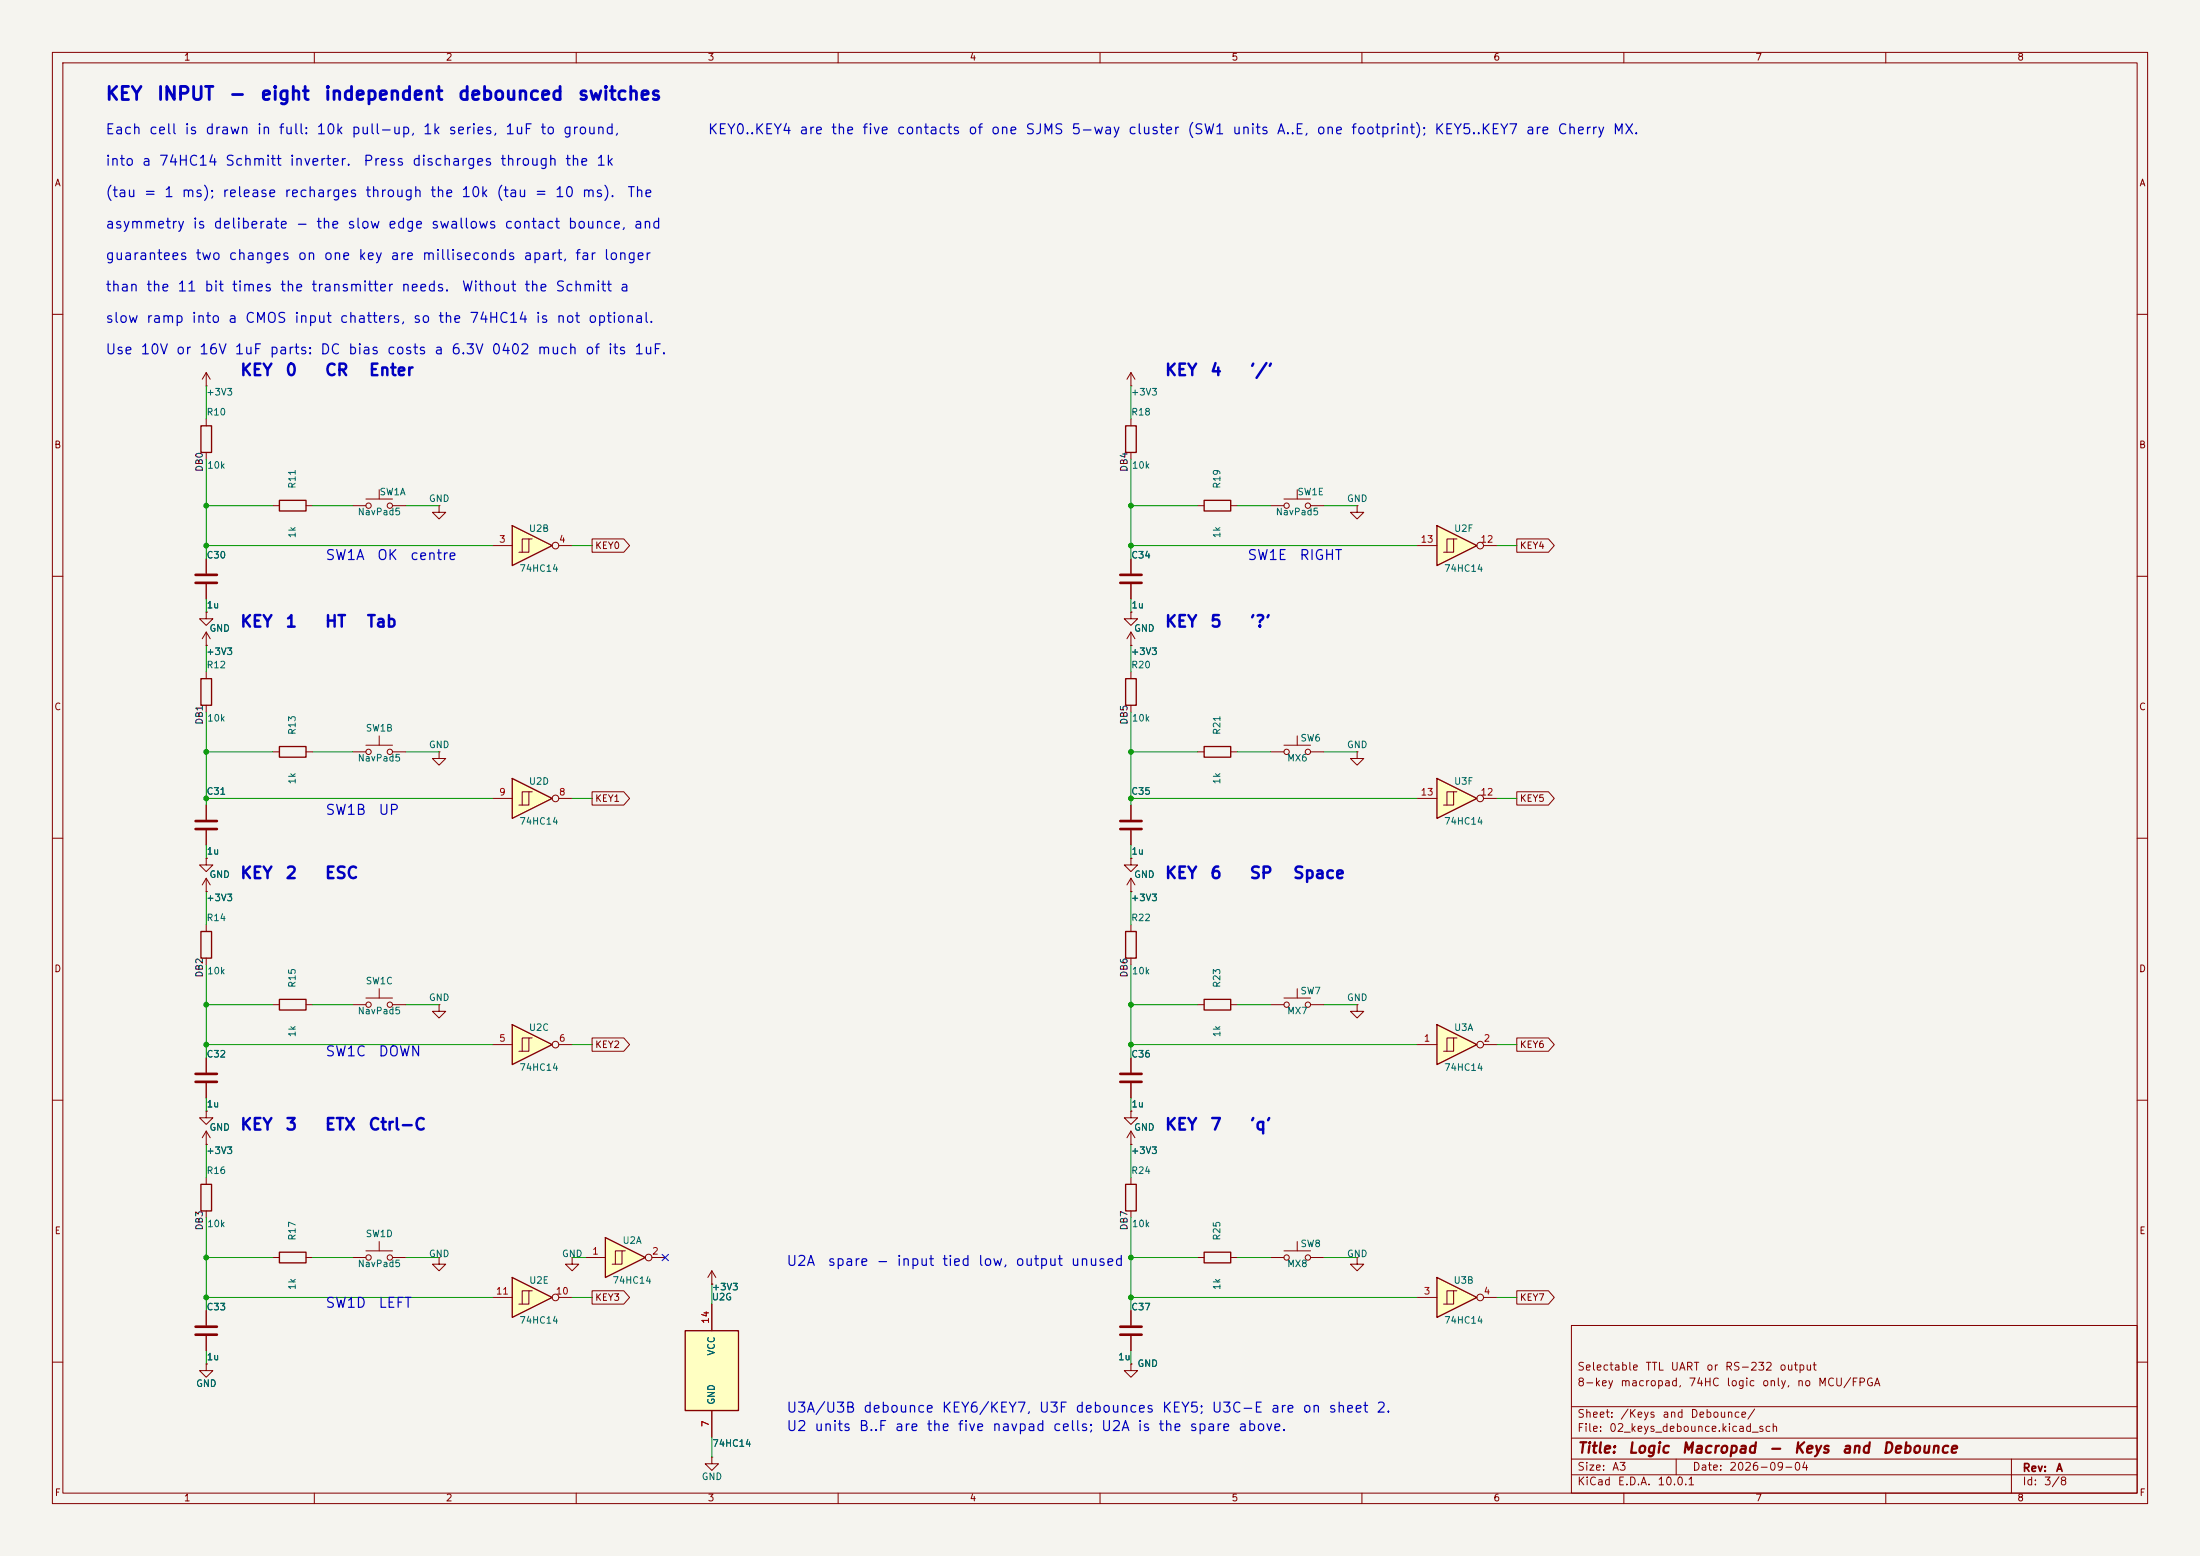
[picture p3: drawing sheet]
<svg xmlns="http://www.w3.org/2000/svg" width="420mm" height="297mm" viewBox="0 0 420 297" stroke-linecap="round" stroke-linejoin="round" font-family="sans-serif">
<path d="M0 0h420v297h-420z" fill="#f5f4ef" stroke="#f5f4ef" stroke-width=".19"/>
<g fill="none" stroke="#840000" stroke-width=".19">
<path d="M10 10h400v277h-400zM12 12h396v273h-396zM60 10v2M110 10v2M160 10v2M210 10v2M260 10v2M310 10v2M360 10v2M10 60h2M408 60h2M10 110h2"/>
<path d="M408 110h2M39.4 128.3v1.2M39.4 134.6v1.3M10 160h2M408 160h2M39.4 176.5v1.3M39.4 182.9v1.3M228.6 191.8h1.3M234.9 191.8h1.3M10 210h2M408 210h2M300 253h108v32h-108z"/>
<path d="M10 260h2M135.9 278.1v1.3h1.3l-1.3 1.3-1.3-1.3h1.3M135.9 278.1h.1M300 278.5h108M300 274.5h108M300 268.5h108M320 278.5v3M384 278.5v6.5M408 260h2M60 285v2M110 285v2M160 285v2"/>
<path d="M210 285v2M260 285v2M300 281.5h108M310 285v2M360 285v2"/>
</g>
<path d="M38.4 129.5h2v5.1h-2zM38.4 177.8h2v5.1h-2zM229.9 190.8h5v2h-5z" fill="none" stroke="#840000" stroke-width=".25"/>
<path d="M130.8 254h10.2v15.2h-10.2z" fill="#ffffc2"/>
<path d="M53.3 142.5h5.1v2h-5.1zM130.8 254h10.2v15.2h-10.2z" fill="none" stroke="#840000" stroke-width=".25"/>
<g fill="none" stroke="#840000" stroke-width=".19">
<path d="M52.1 143.5h1.2M58.4 143.5h1.3M67.3 143.5h2.5M69.8 142.2h5.1M72.4 140.5v1.7M74.9 143.5h2.6M135.9 248.9v5.1M135.9 269.2v5.1"/>
<circle cx="70.4" cy="143.5" r=".51"/>
<circle cx="74.4" cy="143.5" r=".51"/>
</g>
<path d="M97.8 195.6l7.6 3.8-7.6 3.8z" fill="#ffffc2"/>
<path d="M53.3 190.8h5.1v2h-5.1zM97.8 195.6l7.6 3.8-7.6 3.8z" fill="none" stroke="#840000" stroke-width=".25"/>
<g fill="none" stroke="#840000" stroke-width=".19">
<path d="M242.6 143.5h2.5M245.1 142.2h5.1M247.6 140.5v1.7M250.2 143.5h2.5M215.9 163.8v1.3h1.3l-1.3 1.3-1.3-1.3h1.3M215.9 163.8h.1M52.1 191.8h1.2M58.4 191.8h1.3M67.3 191.8h2.5M69.8 190.5h5.1M72.4 188.7v1.8M74.9 191.8h2.6"/>
<path d="M83.8 191.8v1.2h1.3l-1.3 1.3-1.3-1.3h1.3M83.8 191.8h.1M94 199.4h3.8M101 198.1h-1.3v2.6M101.6 198.1h-.6v2.6h-1.9M106.7 199.4h2.5M135.9 245.1h.1M135.9 242.6l-.8 1.2M135.9 242.6l.8 1.2M135.9 242.6v2.5"/>
<circle cx="245.6" cy="143.5" r=".51"/>
<circle cx="249.7" cy="143.5" r=".51"/>
<circle cx="70.4" cy="191.8" r=".51"/>
<circle cx="74.4" cy="191.8" r=".51"/>
<circle cx="106" cy="199.4" r=".63"/>
</g>
<path d="M274.3 100.3l7.6 3.8-7.6 3.9z" fill="#ffffc2"/>
<path d="M53.3 95.5h5.1v2h-5.1zM274.3 100.3l7.6 3.8-7.6 3.9z" fill="none" stroke="#840000" stroke-width=".25"/>
<g fill="none" stroke="#840000" stroke-width=".19">
<path d="M52.1 96.5h1.2M58.4 96.5h1.3M67.3 96.5h2.5M69.8 95.3h5.1M72.4 93.5v1.8M74.9 96.5h2.6M83.8 96.5v1.3h1.3l-1.3 1.3-1.3-1.3h1.3M83.8 96.5h.1M270.5 104.1h3.8M277.5 102.9h-1.3v2.5M278.1 102.9h-.6v2.5h-1.9M283.2 104.1h2.5"/>
<path d="M245.1 238.8h5.1M247.6 237v1.8M242.6 240h2.5M250.2 240h2.5"/>
<circle cx="70.4" cy="96.5" r=".51"/>
<circle cx="74.4" cy="96.5" r=".51"/>
<circle cx="282.6" cy="104.1" r=".63"/>
<circle cx="245.6" cy="240" r=".51"/>
<circle cx="249.7" cy="240" r=".51"/>
</g>
<path d="M97.8 100.3l7.6 3.8-7.6 3.9z" fill="#ffffc2"/>
<path d="M38.4 81.3h2v5.1h-2zM214.9 81.3h2v5.1h-2zM97.8 100.3l7.6 3.8-7.6 3.9zM214.9 129.5h2v5.1h-2zM229.9 142.5h5v2h-5zM214.9 226.1h2v5h-2zM229.9 239h5v2h-5z" fill="none" stroke="#840000" stroke-width=".25"/>
<g fill="none" stroke="#840000" stroke-width=".19">
<path d="M39.4 73.7h.1M39.4 71.1v2.6M39.4 71.1l-.8 1.3M39.4 71.1l.7 1.3M215.9 73.7h.1M215.9 71.1v2.6M215.9 71.1l-.8 1.3M215.9 71.1l.8 1.3M39.4 80v1.3M39.4 86.4v1.2M215.9 80v1.3M215.9 86.4v1.2"/>
<path d="M39.4 116.8v1.3h1.2l-1.2 1.3-1.3-1.3h1.3M39.4 116.8h.1M39.4 106.7v2.8M39.4 111.5v2.8M94 104.1h3.8M101 102.9h-1.3v2.5M101.6 102.9h-.6v2.5h-1.9M106.7 104.1h2.5M39.4 123.2h.1M39.4 120.7v2.5M39.4 120.7l-.8 1.2M39.4 120.7l.7 1.2"/>
<path d="M215.9 128.3v1.2M215.9 134.6v1.3M39.4 153.7v2.8M39.4 158.5v2.8M215.9 153.7v2.8M215.9 158.5v2.8M228.6 143.5h1.3M234.9 143.5h1.3M259.1 143.5v1.3h1.2l-1.2 1.3-1.3-1.3h1.3M259.1 143.5h.1M39.4 170.2h.1M39.4 163.8v1.3h1.2l-1.2 1.3-1.3-1.3h1.3"/>
<path d="M39.4 163.8h.1M39.4 167.6v2.6M39.4 167.6l-.8 1.3M39.4 167.6l.7 1.3M215.9 170.2h.1M215.9 167.6v2.6M215.9 167.6l-.8 1.3M215.9 167.6l.8 1.3M242.6 191.8h2.5M245.1 190.5h5.1M247.6 188.7v1.8M250.2 191.8h2.5"/>
<path d="M259.1 191.8v1.2h1.2l-1.2 1.3-1.3-1.3h1.3M259.1 191.8h.1M215.9 218.4h.1M215.9 215.9l-.8 1.3M215.9 215.9l.8 1.3M215.9 201.9v2.8M215.9 206.8v2.8M215.9 215.9v2.5M215.9 224.8v1.3M215.9 231.1v1.3M215.9 250.2v2.8M215.9 255v2.8"/>
<path d="M228.6 240h1.3M234.9 240h1.3M215.9 260.3v1.3h1.3l-1.3 1.3-1.3-1.3h1.3M215.9 260.3h.1"/>
<circle cx="106" cy="104.1" r=".63"/>
<circle cx="245.6" cy="191.8" r=".51"/>
<circle cx="249.7" cy="191.8" r=".51"/>
</g>
<path d="M37.3 109.7h4.1M37.3 111.3h4.1M37.3 156.7h4.1M37.3 158.2h4.1M213.9 156.7h4M213.9 158.2h4M213.9 205h4M213.9 206.5h4M213.9 253.2h4M213.9 254.8h4" fill="none" stroke="#840000" stroke-width=".51"/>
<path d="M274.3 195.6l7.6 3.8-7.6 3.8z" fill="#ffffc2"/>
<path d="M214.9 177.8h2v5.1h-2zM274.3 195.6l7.6 3.8-7.6 3.8z" fill="none" stroke="#840000" stroke-width=".25"/>
<g fill="none" stroke="#840000" stroke-width=".19">
<path d="M215.9 116.8v1.3h1.3l-1.3 1.3-1.3-1.3h1.3M215.9 116.8h.1M215.9 106.7v2.8M215.9 111.5v2.8M215.9 123.2h.1M215.9 120.7v2.5M215.9 120.7l-.8 1.2M215.9 120.7l.8 1.2M215.9 176.5v1.3M215.9 182.9v1.3M270.5 199.4h3.8M277.5 198.1h-1.3v2.6"/>
<path d="M278.1 198.1h-.6v2.6h-1.9M283.2 199.4h2.5M215.9 212.1v1.3h1.3l-1.3 1.2-1.3-1.2h1.3M215.9 212.1h.1"/>
<circle cx="282.6" cy="199.4" r=".63"/>
</g>
<path d="M213.9 109.7h4M213.9 111.3h4" fill="none" stroke="#840000" stroke-width=".51"/>
<path d="M274.3 243.8l7.6 3.8-7.6 3.9z" fill="#ffffc2"/>
<path d="M274.3 243.8l7.6 3.8-7.6 3.9z" fill="none" stroke="#840000" stroke-width=".25"/>
<g fill="none" stroke="#840000" stroke-width=".19">
<path d="M259.1 240v1.3h1.2l-1.2 1.3-1.3-1.3h1.3M259.1 240h.1M270.5 247.6h3.8M277.5 246.4h-1.3v2.5M278.1 246.4h-.6v2.5h-1.9M283.2 247.6h2.5"/>
<circle cx="282.6" cy="247.6" r=".63"/>
</g>
<path d="M274.3 148.6l7.6 3.8-7.6 3.8z" fill="#ffffc2"/>
<path d="M229.9 95.5h5v2h-5zM274.3 148.6l7.6 3.8-7.6 3.8z" fill="none" stroke="#840000" stroke-width=".25"/>
<g fill="none" stroke="#840000" stroke-width=".19">
<path d="M228.6 96.5h1.3M234.9 96.5h1.3M242.6 96.5h2.5M245.1 95.3h5.1M247.6 93.5v1.8M250.2 96.5h2.5M259.1 96.5v1.3h1.2l-1.2 1.3-1.3-1.3h1.3M259.1 96.5h.1M83.8 143.5v1.3h1.3l-1.3 1.3-1.3-1.3h1.3M83.8 143.5h.1M270.5 152.4h3.8M277.5 151.1h-1.3v2.6"/>
<path d="M278.1 151.1h-.6v2.6h-1.9M283.2 152.4h2.5"/>
<circle cx="245.6" cy="96.5" r=".51"/>
<circle cx="249.7" cy="96.5" r=".51"/>
<circle cx="282.6" cy="152.4" r=".63"/>
</g>
<path d="M97.8 148.6l7.6 3.8-7.6 3.8z" fill="#ffffc2"/>
<path d="M97.8 148.6l7.6 3.8-7.6 3.8z" fill="none" stroke="#840000" stroke-width=".25"/>
<g fill="none" stroke="#840000" stroke-width=".19">
<path d="M94 152.4h3.8M101 151.1h-1.3v2.6M101.6 151.1h-.6v2.6h-1.9M106.7 152.4h2.5M39.4 212.1v1.3h1.2l-1.2 1.2-1.3-1.2h1.3M39.4 212.1h.1M39.4 218.4h.1M39.4 215.9l-.8 1.3M39.4 215.9l.7 1.3M39.4 201.9v2.8M39.4 206.8v2.8M39.4 215.9v2.5"/>
<circle cx="106" cy="152.4" r=".63"/>
</g>
<path d="M37.3 205h4.1M37.3 206.5h4.1" fill="none" stroke="#840000" stroke-width=".51"/>
<path d="M97.8 243.8l7.6 3.8-7.6 3.9z" fill="#ffffc2"/>
<path d="M53.3 239h5.1v2h-5.1zM97.8 243.8l7.6 3.8-7.6 3.9z" fill="none" stroke="#840000" stroke-width=".25"/>
<g fill="none" stroke="#840000" stroke-width=".19">
<path d="M69.8 238.8h5.1M72.4 237v1.8M52.1 240h1.2M58.4 240h1.3M67.3 240h2.5M74.9 240h2.6M83.8 240v1.3h1.3l-1.3 1.3-1.3-1.3h1.3M83.8 240h.1M94 247.6h3.8M101 246.4h-1.3v2.5M101.6 246.4h-.6v2.5h-1.9M106.7 247.6h2.5"/>
<path d="M109.2 240v1.3h1.3l-1.3 1.3-1.3-1.3h1.3M109.2 240h.1"/>
<circle cx="70.4" cy="240" r=".51"/>
<circle cx="74.4" cy="240" r=".51"/>
<circle cx="106" cy="247.6" r=".63"/>
</g>
<path d="M115.6 236.2l7.6 3.8-7.6 3.8z" fill="#ffffc2"/>
<path d="M38.4 226.1h2v5h-2zM115.6 236.2l7.6 3.8-7.6 3.8z" fill="none" stroke="#840000" stroke-width=".25"/>
<g fill="none" stroke="#840000" stroke-width=".19">
<path d="M39.4 116.8h.1M39.4 106.7v2.8M39.4 111.5v2.8M113 102.9h6.1l1.1 1.2-1.1 1.3h-6.1zM215.9 116.8h.1M215.9 106.7v2.8M215.9 111.5v2.8M289.6 102.9h6l1.1 1.2-1.1 1.3h-6zM39.4 123.2h.1M215.9 123.2h.1M39.4 153.7v2.8M39.4 158.5v2.8"/>
<path d="M113 151.1h6.1l1.1 1.3-1.1 1.3h-6.1zM215.9 153.7v2.8M215.9 158.5v2.8M289.6 151.1h6l1.1 1.3-1.1 1.3h-6zM39.4 163.8h.1M39.4 170.2h.1M215.9 170.2h.1M215.9 163.8h.1M113 198.1h6.1l1.1 1.3-1.1 1.3h-6.1zM289.6 198.1h6l1.1 1.3-1.1 1.3h-6zM39.4 212.1h.1M39.4 218.4h.1"/>
<path d="M39.4 201.9v2.8M39.4 206.8v2.8M215.9 212.1h.1M215.9 218.4h.1M215.9 201.9v2.8M215.9 206.8v2.8M39.4 224.8v1.3M39.4 231.1v1.3M118.7 238.8h-1.2v2.5M119.4 238.8h-.7v2.5h-1.9M39.4 250.2v2.8M39.4 255v2.8"/>
<path d="M111.8 240h3.8M113 246.4h6.1l1.1 1.2-1.1 1.3h-6.1zM124.5 240h2.5M135.9 245.1h.1M135.9 248.9v5.1M215.9 250.2v2.8M215.9 255v2.8M289.6 246.4h6l1.1 1.2-1.1 1.3h-6zM39.4 260.3v1.3h1.2l-1.2 1.3-1.3-1.3h1.3M39.4 260.3h.1M135.9 269.2v5.1M215.9 260.3h.1"/>
<circle cx="123.8" cy="240" r=".63"/>
</g>
<path d="M37.3 253.2h4.1M37.3 254.8h4.1" fill="none" stroke="#840000" stroke-width=".51"/>
<g fill="none" stroke="#009600" stroke-width=".19">
<path d="M39.4 73.7v6.3M215.9 73.7v6.3M39.4 87.6v19.1M39.4 96.5h12.7M59.7 96.5h7.6M77.5 96.5h6.3M215.9 87.6v19.1M215.9 96.5h12.7M236.2 96.5h6.4M252.7 96.5h6.4M39.4 114.3v2.5M39.4 104.1h54.6"/>
<path d="M109.2 104.1h3.8M215.9 114.3v2.5M215.9 104.1h54.6M285.7 104.1h3.9M39.4 123.2v5.1M39.4 135.9v17.8M215.9 123.2v5.1M215.9 135.9v17.8M39.4 152.4h54.6M39.4 143.5h12.7M59.7 143.5h7.6M77.5 143.5h6.3"/>
<path d="M109.2 152.4h3.8M215.9 152.4h54.6M215.9 143.5h12.7M236.2 143.5h6.4M252.7 143.5h6.4M285.7 152.4h3.9M39.4 161.3v2.5M39.4 170.2v6.3M215.9 161.3v2.5M215.9 170.2v6.3M39.4 191.8h12.7M39.4 184.2v17.7"/>
<path d="M39.4 199.4h54.6M59.7 191.8h7.6M77.5 191.8h6.3M109.2 199.4h3.8M215.9 184.2v17.7M215.9 191.8h12.7M215.9 199.4h54.6M236.2 191.8h6.4M252.7 191.8h6.4M285.7 199.4h3.9M39.4 209.6v2.5M39.4 218.4v6.4"/>
<path d="M215.9 209.6v2.5M215.9 218.4v6.4M39.4 232.4v17.8M215.9 232.4v17.8M39.4 257.8v2.5M39.4 240h12.7M39.4 247.6h54.6M59.7 240h7.6M77.5 240h6.3M109.2 240h2.6M109.2 247.6h3.8M135.9 245.1v3.8"/>
<path d="M215.9 257.8v2.5M215.9 240h12.7M215.9 247.6h54.6M236.2 240h6.4M252.7 240h6.4M285.7 247.6h3.9M135.9 274.3v3.8"/>
</g>
<path d="M126.4 239.4l1.2 1.2M127.6 239.4l-1.2 1.2" fill="none" stroke="#000084" stroke-width=".19"/>
<g fill="#009600" stroke="#009600" stroke-width=".19">
<circle cx="39.4" cy="104.1" r=".46"/>
<circle cx="39.4" cy="96.5" r=".46"/>
<circle cx="215.9" cy="96.5" r=".46"/>
<circle cx="215.9" cy="152.4" r=".46"/>
<circle cx="215.9" cy="104.1" r=".46"/>
<circle cx="215.9" cy="143.5" r=".46"/>
<circle cx="39.4" cy="152.4" r=".46"/>
<circle cx="39.4" cy="191.8" r=".46"/>
<circle cx="39.4" cy="143.5" r=".46"/>
<circle cx="39.4" cy="199.4" r=".46"/>
<circle cx="39.4" cy="240" r=".46"/>
<circle cx="39.4" cy="247.6" r=".46"/>
<circle cx="215.9" cy="240" r=".46"/>
<circle cx="215.9" cy="247.6" r=".46"/>
<circle cx="215.9" cy="191.8" r=".46"/>
<circle cx="215.9" cy="199.4" r=".46"/>
</g>
<g font-size="2.5" fill="#0000c2">
<text x="20" y="19.8">KEY</text>
<text x="29.8" y="19.8">INPUT</text>
<text x="43.5" y="19.8">-</text>
<text x="49.5" y="19.8">eight</text>
<text x="61.7" y="19.8">independent</text>
<text x="87.3" y="19.8">debounced</text>
<text x="110.2" y="19.8">switches</text>
</g>
<g font-size="2.2" fill="#0000c2">
<text x="45.7" y="72.3">KEY</text>
<text x="54.4" y="72.3">0</text>
<text x="61.9" y="72.3">CR</text>
<text x="70.3" y="72.3">Enter</text>
<text x="222.2" y="72.3">KEY</text>
<text x="230.9" y="72.3">4</text>
<text x="238.4" y="72.3">'/'</text>
<text x="45.7" y="120.3">KEY</text>
<text x="54.4" y="120.3">1</text>
<text x="61.9" y="120.3">HT</text>
<text x="69.8" y="120.3">Tab</text>
<text x="222.2" y="120.3">KEY</text>
<text x="230.9" y="120.3">5</text>
<text x="238.4" y="120.3">'?'</text>
<text x="45.7" y="168.3">KEY</text>
<text x="54.4" y="168.3">2</text>
<text x="61.9" y="168.3">ESC</text>
<text x="222.2" y="168.3">KEY</text>
<text x="230.9" y="168.3">6</text>
<text x="238.4" y="168.3">SP</text>
<text x="246.7" y="168.3">Space</text>
<text x="45.7" y="216.3">KEY</text>
<text x="54.4" y="216.3">3</text>
<text x="61.9" y="216.3">ETX</text>
<text x="70.2" y="216.3">Ctrl-C</text>
<text x="222.2" y="216.3">KEY</text>
<text x="230.9" y="216.3">7</text>
<text x="238.4" y="216.3">'q'</text>
</g>
<g font-size="2" fill="#840000">
<text x="301" y="277.9">Title:</text>
<text x="310.6" y="277.9">Logic</text>
<text x="320.9" y="277.9">Macropad</text>
<text x="337.5" y="277.9">-</text>
<text x="342.3" y="277.9">Keys</text>
<text x="351.5" y="277.9">and</text>
<text x="359.2" y="277.9">Debounce</text>
</g>
<g font-size="1.9" fill="#0000c2">
<text x="20" y="26.1">Each cell is drawn in full: 10k pull-up, 1k series, 1uF to ground,</text>
<text x="135" y="26.1">KEY0..KEY4 are the five contacts of one SJMS 5-way cluster (SW1 units A..E, one footprint); KEY5..KEY7 are Cherry MX.</text>
<text x="20" y="32.1">into a 74HC14 Schmitt inverter.</text>
<text x="69.2" y="32.1">Press discharges through the 1k</text>
<text x="20" y="38.1">(tau = 1 ms); release recharges through the 10k (tau = 10 ms).</text>
<text x="119.6" y="38.1">The</text>
<text x="20" y="44.1">asymmetry is deliberate - the slow edge swallows contact bounce, and</text>
<text x="20" y="50.1">guarantees two changes on one key are milliseconds apart, far longer</text>
<text x="20" y="56.1">than the 11 bit times the transmitter needs.</text>
<text x="88" y="56.1">Without the Schmitt a</text>
<text x="20" y="62.1">slow ramp into a CMOS input chatters, so the 74HC14 is not optional.</text>
<text x="20" y="68.1">Use 10V or 16V 1uF parts: DC bias costs a 6.3V 0402 much of its 1uF.</text>
<text x="62" y="107.4">SW1A</text>
<text x="71.8" y="107.4">OK</text>
<text x="78.2" y="107.4">centre</text>
<text x="238" y="107.4">SW1E</text>
<text x="247.9" y="107.4">RIGHT</text>
<text x="62" y="156">SW1B</text>
<text x="72.1" y="156">UP</text>
<text x="62" y="202.1">SW1C</text>
<text x="72.1" y="202.1">DOWN</text>
<text x="150" y="242.1">U2A</text>
<text x="157.9" y="242.1">spare - input tied low, output unused</text>
<text x="62" y="250.1">SW1D</text>
<text x="72.1" y="250.1">LEFT</text>
<text x="150" y="270.1">U3A/U3B debounce KEY6/KEY7, U3F debounces KEY5; U3C-E are on sheet 2.</text>
<text x="150" y="273.6">U2 units B..F are the five navpad cells; U2A is the spare above.</text>
</g>
<g font-size="1.5" fill="#840000">
<text x="301" y="262">Selectable</text>
<text x="314" y="262">TTL</text>
<text x="318.8" y="262">UART</text>
<text x="325.6" y="262">or</text>
<text x="329.2" y="262">RS-232</text>
<text x="339.6" y="262">output</text>
<text x="301" y="265">8-key</text>
<text x="309.2" y="265">macropad,</text>
<text x="322.2" y="265">74HC</text>
<text x="329.5" y="265">logic</text>
<text x="336.3" y="265">only,</text>
<text x="342.9" y="265">no</text>
<text x="346.9" y="265">MCU/FPGA</text>
<text x="301" y="273.7">File:</text>
<text x="301" y="271">Sheet:</text>
<text x="307.1" y="273.7">02_keys_debounce.kicad_sch</text>
<text x="309.2" y="271">/Keys</text>
<text x="317.2" y="271">and</text>
<text x="322.6" y="271">Debounce/</text>
<text x="301" y="281.1">Size:</text>
<text x="307.6" y="281.1">A3</text>
<text x="323" y="281.1">Date:</text>
<text x="330" y="281.1">2026-09-04</text>
<text x="386" y="281.3">Rev:</text>
<text x="392.4" y="281.3">A</text>
<text x="301" y="283.9">KiCad</text>
<text x="308.7" y="283.9">E.D.A.</text>
<text x="316.3" y="283.9">10.0.1</text>
<text x="386" y="283.9">Id:</text>
<text x="390.1" y="283.9">3/8</text>
</g>
<g font-size="1.3" fill="#840000">
<text x="35" y="11.9">1</text>
<text x="85" y="11.9">2</text>
<text x="135" y="11.9">3</text>
<text x="185" y="11.9">4</text>
<text x="235" y="11.9">5</text>
<text x="285" y="11.9">6</text>
<text x="335" y="11.9">7</text>
<text x="385" y="11.9">8</text>
<text x="10.3" y="35.9">A</text>
<text x="408.3" y="35.9">A</text>
<text x="10.3" y="85.9">B</text>
<text x="408.2" y="85.9">B</text>
<text x="113.5" y="105.1">KEY0</text>
<text x="290" y="105.1">KEY4</text>
<text x="10.3" y="135.9">C</text>
<text x="408.2" y="135.9">C</text>
<text x="113.5" y="153.4">KEY1</text>
<text x="290" y="153.4">KEY5</text>
<text x="10.3" y="185.9">D</text>
<text x="408.2" y="185.9">D</text>
<text x="113.5" y="200.3">KEY2</text>
<text x="290" y="200.3">KEY6</text>
<text x="10.3" y="235.9">E</text>
<text x="408.3" y="235.9">E</text>
<text x="113.5" y="248.6">KEY3</text>
<text x="290" y="248.6">KEY7</text>
<text x="10.3" y="285.9">F</text>
<text x="35" y="286.9">1</text>
<text x="85" y="286.9">2</text>
<text x="135" y="286.9">3</text>
<text x="185" y="286.9">4</text>
<text x="235" y="286.9">5</text>
<text x="285" y="286.9">6</text>
<text x="335" y="286.9">7</text>
<text x="385" y="286.9">8</text>
<text x="408.3" y="285.9">F</text>
</g>
<g font-size="1.3" fill="#006464">
<text x="39.3" y="75.8">+3V3</text>
<text x="215.8" y="75.8">+3V3</text>
<text x="39.3" y="79.6">R10</text>
<text x="215.9" y="79.6">R18</text>
<text x="39.4" y="89.8">10k</text>
<text x="216" y="89.8">10k</text>
<text x="56.7" y="93.4" transform="rotate(-90 56.7 93.4)">R11</text>
<text x="72.3" y="94.8">SW1A</text>
<text x="233.3" y="93.4" transform="rotate(-90 233.3 93.4)">R19</text>
<text x="247.6" y="94.8">SW1E</text>
<text x="68.2" y="98.7">NavPad5</text>
<text x="81.8" y="96.1">GND</text>
<text x="100.9" y="101.8">U2B</text>
<text x="243.4" y="98.7">NavPad5</text>
<text x="257" y="96.1">GND</text>
<text x="277.5" y="101.8">U2F</text>
<text x="39.3" y="106.9">C30</text>
<text x="56.7" y="102.8" transform="rotate(-90 56.7 102.8)">1k</text>
<text x="215.9" y="106.9">C34</text>
<text x="233.3" y="102.8" transform="rotate(-90 233.3 102.8)">1k</text>
<text x="99" y="109.4">74HC14</text>
<text x="275.6" y="109.4">74HC14</text>
<text x="39.4" y="116.4">1u</text>
<text x="215.9" y="116.4">1u</text>
<text x="39.3" y="125.3">+3V3</text>
<text x="39.9" y="120.9">GND</text>
<text x="215.8" y="125.3">+3V3</text>
<text x="216.4" y="120.9">GND</text>
<text x="39.3" y="127.9">R12</text>
<text x="215.9" y="127.9">R20</text>
<text x="39.4" y="138">10k</text>
<text x="56.7" y="140.4" transform="rotate(-90 56.7 140.4)">R13</text>
<text x="69.7" y="139.9">SW1B</text>
<text x="81.8" y="143.1">GND</text>
<text x="216" y="138">10k</text>
<text x="233.3" y="140.4" transform="rotate(-90 233.3 140.4)">R21</text>
<text x="248.2" y="141.8">SW6</text>
<text x="257" y="143.1">GND</text>
<text x="56.7" y="149.8" transform="rotate(-90 56.7 149.8)">1k</text>
<text x="68.2" y="145.6">NavPad5</text>
<text x="233.3" y="149.8" transform="rotate(-90 233.3 149.8)">1k</text>
<text x="245.6" y="145.6">MX6</text>
<text x="39.3" y="152">C31</text>
<text x="100.9" y="150.1">U2D</text>
<text x="215.9" y="152">C35</text>
<text x="277.5" y="150.1">U3F</text>
<text x="99" y="157.7">74HC14</text>
<text x="275.6" y="157.7">74HC14</text>
<text x="39.4" y="163.4">1u</text>
<text x="39.9" y="167.9">GND</text>
<text x="215.9" y="163.4">1u</text>
<text x="216.4" y="167.9">GND</text>
<text x="39.3" y="172.3">+3V3</text>
<text x="215.8" y="172.3">+3V3</text>
<text x="39.3" y="176.1">R14</text>
<text x="215.9" y="176.1">R22</text>
<text x="39.4" y="186.3">10k</text>
<text x="56.7" y="188.6" transform="rotate(-90 56.7 188.6)">R15</text>
<text x="69.7" y="188.2">SW1C</text>
<text x="81.8" y="191.4">GND</text>
<text x="216" y="186.3">10k</text>
<text x="233.3" y="188.6" transform="rotate(-90 233.3 188.6)">R23</text>
<text x="248.2" y="190.1">SW7</text>
<text x="257" y="191.4">GND</text>
<text x="68.2" y="193.9">NavPad5</text>
<text x="100.9" y="197.1">U2C</text>
<text x="245.6" y="193.9">MX7</text>
<text x="277.5" y="197.1">U3A</text>
<text x="39.3" y="202.2">C32</text>
<text x="56.7" y="198.1" transform="rotate(-90 56.7 198.1)">1k</text>
<text x="215.9" y="202.2">C36</text>
<text x="233.3" y="198.1" transform="rotate(-90 233.3 198.1)">1k</text>
<text x="99" y="204.7">74HC14</text>
<text x="275.6" y="204.7">74HC14</text>
<text x="39.4" y="211.7">1u</text>
<text x="215.9" y="211.7">1u</text>
<text x="39.3" y="220.6">+3V3</text>
<text x="39.9" y="216.1">GND</text>
<text x="215.8" y="220.6">+3V3</text>
<text x="216.4" y="216.1">GND</text>
<text x="39.3" y="224.4">R16</text>
<text x="215.9" y="224.4">R24</text>
<text x="39.4" y="234.5">10k</text>
<text x="56.7" y="236.9" transform="rotate(-90 56.7 236.9)">R17</text>
<text x="69.7" y="236.4">SW1D</text>
<text x="118.7" y="237.7">U2A</text>
<text x="216" y="234.5">10k</text>
<text x="233.3" y="236.9" transform="rotate(-90 233.3 236.9)">R25</text>
<text x="248.2" y="238.4">SW8</text>
<text x="68.2" y="242.2">NavPad5</text>
<text x="81.8" y="240.3">GND</text>
<text x="100.9" y="245.3">U2E</text>
<text x="107.2" y="240.3">GND</text>
<text x="116.8" y="245.3">74HC14</text>
<text x="245.6" y="242.2">MX8</text>
<text x="257" y="240.3">GND</text>
<text x="277.4" y="245.3">U3B</text>
<text x="39.3" y="250.4">C33</text>
<text x="56.7" y="246.3" transform="rotate(-90 56.7 246.3)">1k</text>
<text x="135.8" y="248.5">U2G</text>
<text x="135.8" y="246.6">+3V3</text>
<text x="215.9" y="250.4">C37</text>
<text x="233.3" y="246.3" transform="rotate(-90 233.3 246.3)">1k</text>
<text x="99" y="253">74HC14</text>
<text x="275.6" y="253">74HC14</text>
<text x="39.4" y="259.9">1u</text>
<text x="136.8" y="258.8" transform="rotate(-90 136.8 258.8)">VCC</text>
<text x="213.3" y="259.9">1u</text>
<text x="217" y="261.2">GND</text>
<text x="37.3" y="265">GND</text>
<text x="136.8" y="268.2" transform="rotate(-90 136.8 268.2)">GND</text>
<text x="135.9" y="276.5">74HC14</text>
<text x="133.9" y="282.8">GND</text>
</g>
<g font-size="1.3" fill="#0f0f0f">
<text x="39" y="90.2" transform="rotate(-90 39 90.2)">DB0</text>
<text x="215.6" y="90.2" transform="rotate(-90 215.6 90.2)">DB4</text>
<text x="39" y="138.4" transform="rotate(-90 39 138.4)">DB1</text>
<text x="215.6" y="138.4" transform="rotate(-90 215.6 138.4)">DB5</text>
<text x="39" y="186.7" transform="rotate(-90 39 186.7)">DB2</text>
<text x="215.6" y="186.7" transform="rotate(-90 215.6 186.7)">DB6</text>
<text x="39" y="234.9" transform="rotate(-90 39 234.9)">DB3</text>
<text x="215.6" y="234.9" transform="rotate(-90 215.6 234.9)">DB7</text>
</g>
<g font-size="1.3" fill="#a90000">
<text x="95.2" y="103.9">3</text>
<text x="106.6" y="103.9">4</text>
<text x="271.1" y="103.9">13</text>
<text x="282.5" y="103.9">12</text>
<text x="95.2" y="152.1">9</text>
<text x="106.6" y="152.1">8</text>
<text x="271.1" y="152.1">13</text>
<text x="282.5" y="152.1">12</text>
<text x="95.2" y="199.1">5</text>
<text x="106.6" y="199.1">6</text>
<text x="271.7" y="199.1">1</text>
<text x="283.1" y="199.1">2</text>
<text x="113" y="239.8">1</text>
<text x="124.4" y="239.8">2</text>
<text x="94.6" y="247.4">11</text>
<text x="106" y="247.4">10</text>
<text x="271.7" y="247.4">3</text>
<text x="283.1" y="247.4">4</text>
<text x="135.6" y="252.8" transform="rotate(-90 135.6 252.8)">14</text>
<text x="135.6" y="272.5" transform="rotate(-90 135.6 272.5)">7</text>
</g>
</svg>
